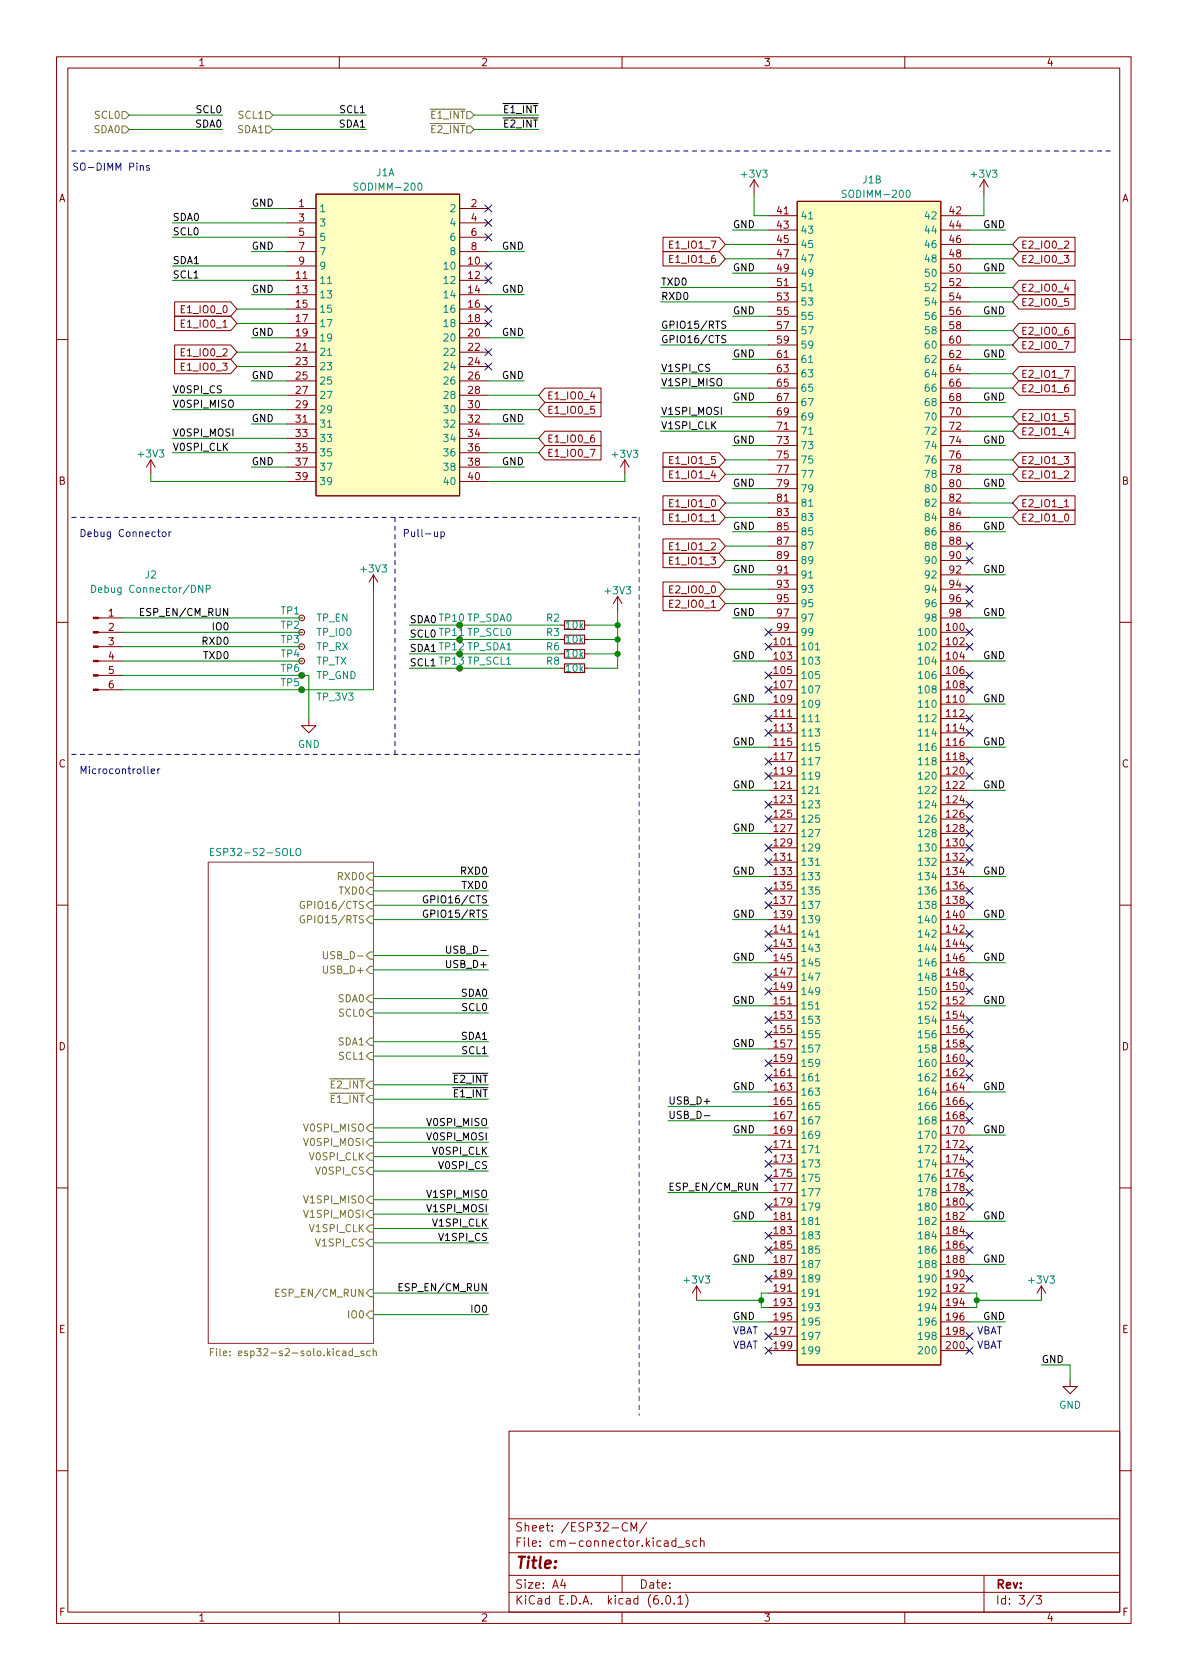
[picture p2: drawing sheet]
<svg xmlns="http://www.w3.org/2000/svg" width="210mm" height="297mm" viewBox="0 0 210 297" stroke-linecap="round" stroke-linejoin="round" font-family="sans-serif">
<g fill="none" stroke="#840000" stroke-width=".18">
<path d="M10 10h190v277h-190zM12 12h186v273h-186zM60 10v2M110 10v2M160 10v2M50.8 36.9h5.1M50.8 39.4h5.1M55.9 34.3h25.4v53.4h-25.4zM81.3 36.9h5.1M81.3 39.4h5.1M133.3 31.8l-.7 1.3M133.3 31.8v2.5"/>
<path d="M133.3 31.8l.8 1.3M135.9 38.1h5.1M141 35.6h25.4v205.7h-25.4zM166.4 38.1h5M174 31.8v2.5M174 31.8l-.8 1.3M174 31.8l.8 1.3M30.9 53.4h9.9l1.1 1.2-1.1 1.3h-9.9zM30.9 55.9h9.9l1.1 1.3-1.1 1.3h-9.9zM50.8 47h5.1M50.8 49.6h5.1M50.8 52.1h5.1"/>
<path d="M50.8 54.6h5.1M50.8 57.2h5.1M50.8 59.7h5.1M50.8 41.9h5.1M50.8 44.5h5.1M81.3 47h5.1M81.3 49.6h5.1M81.3 52.1h5.1M81.3 54.6h5.1M81.3 57.2h5.1M81.3 59.7h5.1M81.3 41.9h5.1"/>
<path d="M81.3 44.5h5.1M117.2 41.9h10l1.1 1.3-1.1 1.3h-10zM117.2 44.5h10l1.1 1.3-1.1 1.2h-10zM135.9 40.7h5.1M135.9 43.2h5.1M135.9 45.8h5.1M135.9 48.3h5.1M135.9 50.8h5.1M135.9 53.4h5.1M135.9 55.9h5.1M135.9 58.5h5.1M166.4 40.7h5"/>
<path d="M166.4 43.2h5M166.4 45.8h5M166.4 48.3h5M166.4 50.8h5M166.4 53.4h5M166.4 55.9h5M166.4 58.5h5M180.2 44.5h9.9v2.5h-9.9l-1.1-1.2zM180.2 57.2h9.9v2.5h-9.9l-1.1-1.2zM180.2 59.7h9.9v2.6h-9.9l-1.1-1.3zM180.2 49.6h9.9v2.5h-9.9l-1.1-1.3zM180.2 41.9h9.9v2.6h-9.9l-1.1-1.3z"/>
<path d="M180.2 52.1h9.9v2.5h-9.9l-1.1-1.2zM188.6 50.2l-.3 .9h.7M10 60h2M30.9 63.5h9.9l1.1 1.3-1.1 1.3h-9.9zM30.9 61h9.9l1.1 1.3-1.1 1.2h-9.9zM50.8 62.3h5.1M50.8 64.8h5.1M50.8 67.3h5.1M50.8 69.9h5.1M50.8 72.4h5.1M50.8 75h5.1M50.8 77.5h5.1"/>
<path d="M81.3 62.3h5.1M81.3 64.8h5.1M81.3 67.3h5.1M81.3 69.9h5.1M81.3 72.4h5.1M81.3 75h5.1M81.3 77.5h5.1M96.4 76.2h9.9v2.6h-9.9l-1.2-1.3zM96.4 68.6h9.9v2.6h-9.9l-1.2-1.3zM96.4 78.8h9.9v2.5h-9.9l-1.2-1.3zM96.4 71.2h9.9v2.5h-9.9l-1.2-1.3zM104.4 79.4h.8l-.5 1.3"/>
<path d="M104.7 69.2l-.3 .9h.8M135.9 61h5.1M135.9 63.5h5.1M135.9 66.1h5.1M135.9 68.6h5.1M135.9 71.2h5.1M135.9 73.7h5.1M135.9 76.2h5.1M135.9 78.8h5.1M166.4 61h5M166.4 63.5h5M166.4 66.1h5"/>
<path d="M166.4 68.6h5M166.4 71.2h5M166.4 73.7h5M166.4 76.2h5M166.4 78.8h5M180.2 64.8h9.9v2.5h-9.9l-1.1-1.2zM180.2 75h9.9v2.5h-9.9l-1.1-1.3zM180.2 72.4h9.9v2.6h-9.9l-1.1-1.3zM180.2 67.3h9.9v2.6h-9.9l-1.1-1.3zM188.2 65.5h.8l-.5 1.2M188.2 60.4h.8l-.5 1.3M188.6 75.6l-.3 .9h.7"/>
<path d="M198 60h2M26.7 81.3l-.8 1.3M26.7 81.3v2.6M26.7 81.3l.7 1.3M50.8 80h5.1M50.8 82.6h5.1M50.8 85.1h5.1M81.3 80h5.1M81.3 82.6h5.1M81.3 85.1h5.1M110.5 81.3l-.8 1.3M110.5 81.3v2.6"/>
<path d="M110.5 81.3l.8 1.3M117.2 90.2h10l1.1 1.3-1.1 1.2h-10zM117.2 82.6h10l1.1 1.3-1.1 1.2h-10zM117.2 87.7h10l1.1 1.2-1.1 1.3h-10zM117.2 97.8h10l1.1 1.3-1.1 1.3h-10zM117.2 95.3h10l1.1 1.3-1.1 1.2h-10zM117.2 80h10l1.1 1.3-1.1 1.3h-10zM135.9 81.3h5.1M135.9 83.9h5.1M135.9 86.4h5.1M135.9 88.9h5.1M135.9 91.5h5.1"/>
<path d="M135.9 94h5.1M135.9 96.6h5.1M135.9 99.1h5.1M166.4 81.3h5M166.4 83.9h5M166.4 86.4h5M166.4 88.9h5M166.4 91.5h5M166.4 94h5M166.4 96.6h5M166.4 99.1h5M180.2 90.2h9.9v2.5h-9.9l-1.1-1.2z"/>
<path d="M180.2 82.6h9.9v2.5h-9.9l-1.1-1.2zM180.2 80h9.9v2.6h-9.9l-1.1-1.3zM180.2 87.7h9.9v2.5h-9.9l-1.1-1.3zM188.3 89.6h.7M10 110h2M17.4 111.8h4.2M17.4 114.3h4.2M17.4 116.9h4.2M17.4 119.4h4.2M17.4 109.3h4.2M53.3 116.9h.1M53.3 109.3h.1"/>
<path d="M53.3 111.8h.1M66 101.6l-.7 1.3M66 101.6v2.6M66 101.6l.8 1.3M99.1 113.1h.7M99.1 115.6h.7M99.1 118.1h.7M99.1 110.5h.7M103.4 113.1h.7M103.4 115.6h.7M103.4 118.1h.7M103.4 110.5h.7"/>
<path d="M109.2 105.4l-.7 1.3M109.2 105.4v2.6M109.2 105.4l.8 1.3M117.2 105.4h10l1.1 1.3-1.1 1.3h-10zM117.2 102.9h10l1.1 1.3-1.1 1.2h-10zM135.9 111.8h5.1M135.9 114.3h5.1M135.9 116.9h5.1M135.9 119.4h5.1M135.9 101.6h5.1M135.9 104.2h5.1M135.9 106.7h5.1"/>
<path d="M135.9 109.3h5.1M166.4 111.8h5M166.4 114.3h5M166.4 116.9h5M166.4 119.4h5M166.4 101.6h5M166.4 104.2h5M166.4 106.7h5M166.4 109.3h5M198 110h2M17.4 122h4.2M54.6 127v1.3h1.3l-1.3 1.3-1.3-1.3h1.3"/>
<path d="M135.9 122h5.1M135.9 124.5h5.1M135.9 127h5.1M135.9 129.6h5.1M135.9 132.1h5.1M135.9 134.7h5.1M135.9 137.2h5.1M135.9 139.7h5.1M166.4 122h5M166.4 124.5h5M166.4 127h5M166.4 129.6h5"/>
<path d="M166.4 132.1h5M166.4 134.7h5M166.4 137.2h5M166.4 139.7h5M135.9 142.3h5.1M135.9 144.8h5.1M135.9 147.4h5.1M135.9 149.9h5.1M135.9 152.4h5.1M135.9 155h5.1M135.9 157.5h5.1M166.4 142.3h5"/>
<path d="M166.4 144.8h5M166.4 147.4h5M166.4 149.9h5M166.4 152.4h5M166.4 155h5M166.4 157.5h5M10 160h2M135.9 160.1h5.1M135.9 162.6h5.1M135.9 165.1h5.1M135.9 167.7h5.1M135.9 170.2h5.1"/>
<path d="M135.9 172.8h5.1M135.9 175.3h5.1M135.9 177.8h5.1M166.4 160.1h5M166.4 162.6h5M166.4 165.1h5M166.4 167.7h5M166.4 170.2h5M166.4 172.8h5M166.4 175.3h5M166.4 177.8h5M198 160h2"/>
<path d="M135.9 180.4h5.1M135.9 182.9h5.1M135.9 185.5h5.1M135.9 188h5.1M135.9 190.5h5.1M135.9 193.1h5.1M135.9 195.6h5.1M135.9 198.2h5.1M166.4 180.4h5M166.4 182.9h5M166.4 185.5h5M166.4 188h5"/>
<path d="M166.4 190.5h5M166.4 193.1h5M166.4 195.6h5M166.4 198.2h5M10 210h2M135.9 200.7h5.1M135.9 203.2h5.1M135.9 205.8h5.1M135.9 208.3h5.1M135.9 210.9h5.1M135.9 213.4h5.1M135.9 215.9h5.1"/>
<path d="M135.9 218.5h5.1M166.4 200.7h5M166.4 203.2h5M166.4 205.8h5M166.4 208.3h5M166.4 210.9h5M166.4 213.4h5M166.4 215.9h5M166.4 218.5h5M198 210h2M123.2 227.4l-.8 1.2M123.2 227.4v2.5"/>
<path d="M123.2 227.4l.8 1.2M135.9 221h5.1M135.9 223.6h5.1M135.9 226.1h5.1M135.9 228.6h5.1M135.9 231.2h5.1M135.9 233.7h5.1M135.9 236.3h5.1M135.9 238.8h5.1M166.4 221h5M166.4 223.6h5M166.4 226.1h5"/>
<path d="M166.4 228.6h5M166.4 231.2h5M166.4 233.7h5M166.4 236.3h5M166.4 238.8h5M184.1 227.4l-.7 1.2M184.1 227.4v2.5M184.1 227.4l.8 1.2M90 253h108v32h-108zM189.2 243.9v1.2h1.3l-1.3 1.3-1.2-1.3h1.2M10 260h2M90 278.5h108"/>
<path d="M90 274.5h108M90 268.5h108M99.5 279.2l-.3 1.1h.9M99.9 279.8v1M110 278.5v3M110.9 269.4a.6 .6 0 0 0-.7 0 .6 .6 0 0 0-.2 .7 .56 .56 0 0 0 .3 .5 .56 .56 0 0 0 .6 0M111.6 270.7v-1.5l.5 1.1 .5-1.1v1.5M114.4 269.1l-1.3 2M119.5 272.5l-.4-.1-.3 .3v.4l.1 .2h.6M119.5 271.9v1.5M119.9 273.6h1.1M121.9 272.5l-.4-.1-.2 .2 .1 .2 .5 .2v.3h-.6"/>
<path d="M123.2 272.5l-.4-.1-.3 .3v.4l.2 .2h.5M123.9 272.6l.2-.2 .3 .1 .1 .9M123.9 271.9v1.5M174 278.5v6.5M198 260h2M60 285v2M90 281.5h108M110 285v2M117.1 283.5v.1M117.9 282.2l.2-.1a.81 .81 0 0 1 .6 .6 .81 .81 0 0 1-.3 .8l-.2 .1a.81 .81 0 0 1-.6-.6 .81 .81 0 0 1 .3-.8zM119.2 283.5v.1M119.9 282.5l.4-.4v1.5"/>
<path d="M119.9 283.6h.8M121.2 281.9a1.72 1.72 0 0 1 0 2.3M160 285v2M182.9 282l-1.3 2M183.2 282.1h1l-.5 .6 .4 .1v.7l-.2 .1h-.5l-.2-.1"/>
<circle cx="53.3" cy="114.3" r=".51"/>
<circle cx="53.3" cy="111.8" r=".51"/>
<circle cx="53.3" cy="116.9" r=".51"/>
<circle cx="53.3" cy="109.3" r=".51"/>
<circle cx="53.3" cy="119.4" r=".51"/>
<circle cx="81.3" cy="110.5" r=".51"/>
<circle cx="81.3" cy="118.1" r=".51"/>
<circle cx="81.3" cy="115.6" r=".51"/>
<circle cx="81.3" cy="113.1" r=".51"/>
<circle cx="53.3" cy="122" r=".51"/>
</g>
<path d="M36.8 152.4h29.2v85.1h-29.2z" fill="#fff" stroke="#fff" stroke-width=".18"/>
<path d="M36.8 152.4h29.2v85.1h-29.2z" fill="none" stroke="#840084" stroke-width=".18"/>
<g fill="none" stroke="#848400" stroke-width=".18">
<path d="M21.6 19.7h.6l.7 .7-.7 .6h-.6zM47 19.7h.6l.7 .7-.7 .6h-.6zM82.5 19.7h.7l.6 .7-.6 .6h-.7zM21.6 22.3h.6l.7 .6-.7 .6h-.6zM47 22.3h.6l.7 .6-.7 .6h-.6zM82.5 22.3h.7l.6 .6-.6 .6h-.7zM53.8 159.4a.59 .59 0 0 0-.7 .6 .59 .59 0 0 0 .7 .6l.1-.5h-.3M65.4 154.3h.6v1.3h-.6l-.6-.6zM65.4 156.9h.6v1.3h-.6l-.6-.7zM65.4 159.4h.6v1.3h-.6l-.6-.6zM53.8 162a.59 .59 0 0 0-.7 .5 .59 .59 0 0 0 .7 .6l.1-.5h-.3M57.2 168.3v1l.2 .2h.4l.1-.2v-1"/>
<path d="M65.4 175.9h.6v1.3h-.6l-.6-.6zM65.4 178.5h.6v1.2h-.6l-.6-.6zM65.4 170.9h.6v1.2h-.6l-.6-.6zM65.4 168.3h.6v1.3h-.6l-.6-.7zM65.4 162h.6v1.2h-.6l-.6-.6zM65.4 198.8h.6v1.3h-.6l-.6-.7zM65.4 191.2h.6v1.2h-.6l-.6-.6zM65.4 193.7h.6v1.3h-.6l-.6-.7zM65.4 186.1h.6v1.3h-.6l-.6-.7zM65.4 183.6h.6v1.2h-.6l-.6-.6zM65.4 219.1h.6v1.3h-.6l-.6-.7zM65.4 214h.6v1.3h-.6l-.6-.6z"/>
<path d="M65.4 216.6h.6v1.2h-.6l-.6-.6zM65.4 211.5h.6v1.3h-.6l-.6-.7zM65.4 206.4h.6v1.3h-.6l-.6-.7zM65.4 201.3h.6v1.3h-.6l-.6-.6zM65.4 203.9h.6v1.2h-.6l-.6-.6zM37.2 239h.4M37.8 238.4h-.6v1.3M38.3 238.4v.2M38.3 238.9v.8M38.9 238.4v1.1l.2 .2M48.8 228.5h.4M49.4 227.9h-.6v1.3h.6"/>
<path d="M62.6 239.8h1M64.3 238.9h-.3l-.2 .1 .1 .2 .4 .1v.3h-.5M65.4 228h.6v1.3h-.6l-.6-.7zM65.4 231.8h.6v1.3h-.6l-.6-.7zM65.5 238.9h-.4l-.3 .2 .2 .5h.5M66 239l.2-.1h.3v.8M66 238.4v1.3"/>
</g>
<g fill="none" stroke="#008484" stroke-width=".18">
<path d="M63.3 32.4h-.5l-.2 .2 .1 .3 .5 .2v.4l-.1 .1h-.5M74.1 32.4h.1a.68 .68 0 0 1 .4 .6 .68 .68 0 0 1-.4 .6 .84 .84 0 0 1-.1-1.2zM143 38.7h.7M149.6 33.7l-.4-.1-.3 .3 .1 .3 .6 .2v.4l-.2 .1-.5-.1M160.4 33.7l.1-.1a.68 .68 0 0 1 .5 .7 .68 .68 0 0 1-.5 .6 .84 .84 0 0 1-.1-1.2zM57.9 50.1h.7M143 51.4h.7M57.9 62.8h.7M57.9 75.5h.7M143 64.1h.7M143 76.8h.7M143 89.5h.7"/>
<path d="M16.2 103.5a.64 .64 0 0 1 .7 .6 .64 .64 0 0 1-.7 .7zM35.9 103.5v1.3l-.8-1.3v1.3M36.5 104.1h.6l.1-.2-.1-.3-.6-.1v1.3M143 102.2h.7M144.2 114.9h.7M162.4 111.5l.4-.4v1.3M162.4 114l.4-.4v1.3M162.4 116.5l.4-.3v1.3M162.4 119.1l.4-.4v1.3M162.4 112.4h.7M162.4 114.9h.7M162.4 117.5h.7"/>
<path d="M162.4 120h.7M144.2 121.3h.8l-.5 1.2M144.2 134h.8l-.5 1.2M144.2 127.6h.7M162.4 121.6l.4-.3v1.2M162.4 124.2l.4-.4v1.3M162.4 126.7l.4-.4v1.3M162.4 129.2l.4-.3v1.3M162.4 131.8l.4-.4v1.3M162.4 134.3l.4-.3v1.2M162.4 136.9l.4-.4v1.3M162.4 139.4l.4-.4v1.3"/>
<path d="M162.4 122.5h.7M162.4 125.1h.7M162.4 127.6h.7M162.4 130.2h.7M162.4 132.7h.7M162.4 135.2h.7M162.4 137.8h.7M37.2 150.6h.4M37.8 150h-.6v1.3h.6M52.4 150.2l.2-.2a.43 .43 0 0 1 .6 .4v.5a.42 .42 0 0 1-.4 .4 .42 .42 0 0 1-.5-.4zM144.2 146.7h.8l-.5 1.2M144.2 159.4h.8l-.5 1.2"/>
<path d="M144.2 140.3h.7M144.2 153h.7M162.4 141.9l.4-.3v1.3M162.4 144.5l.4-.4v1.3M162.4 147l.4-.3v1.2M162.4 149.6l.4-.4v1.3M162.4 152.1l.4-.4v1.3M162.4 154.6l.4-.3v1.3M162.4 157.2l.4-.4v1.3M162.4 159.7l.4-.3v1.2M162.4 140.3h.7M162.4 142.9h.7"/>
<path d="M162.4 145.4h.7M162.4 147.9h.7M162.4 150.5h.7M162.4 153h.7M162.4 155.6h.7M162.4 158.1h.7M144.2 172.1h.8l-.5 1.2M144.2 165.7h.7M144.2 178.4h.7M162.4 162.3l.4-.4v1.3M162.4 164.8l.4-.4v1.3M162.4 167.3l.4-.3v1.3"/>
<path d="M162.4 169.9l.4-.4v1.3M162.4 172.4l.4-.3v1.2M162.4 175l.4-.4v1.3M162.4 177.5l.4-.4v1.3M162.4 160.6h.7M162.4 163.2h.7M162.4 165.7h.7M162.4 168.3h.7M162.4 170.8h.7M162.4 173.3h.7M162.4 175.9h.7M162.4 178.4h.7"/>
<path d="M144.2 184.8h.8l-.5 1.2M144.2 197.5h.8l-.5 1.2M144.2 191.1h.7M162.4 180l.4-.3v1.3M162.4 182.6l.4-.4v1.3M162.4 185.1l.4-.3v1.2M162.4 187.7l.4-.4v1.3M162.4 190.2l.4-.4v1.3M162.4 192.7l.4-.3v1.3M162.4 195.3l.4-.4v1.3M162.4 197.8l.4-.3v1.2M162.4 181h.7"/>
<path d="M162.4 183.5h.7M162.4 186h.7M162.4 188.6h.7M162.4 191.1h.7M162.4 193.7h.7M162.4 196.2h.7M162.4 198.7h.7M144.2 210.2h.8l-.5 1.2M144.2 203.8h.7M144.2 216.5h.7M162.4 200.4l.4-.4v1.3M162.4 202.9l.4-.4v1.3"/>
<path d="M162.4 205.4l.4-.3v1.3M162.4 208l.4-.4v1.3M162.4 210.5l.4-.3v1.2M162.4 213.1l.4-.4v1.3M162.4 215.6l.4-.4v1.3M162.4 218.1l.4-.3v1.3M162.4 201.3h.7M162.4 203.8h.7M162.4 206.4h.7M162.4 208.9h.7M162.4 211.4h.7M162.4 214h.7"/>
<path d="M162.4 216.5h.7M162.4 219.1h.7M144.2 222.9h.8l-.5 1.2M144.2 235.6h.8l-.5 1.2M144.2 229.2h.7M162.4 220.7l.4-.4v1.3M162.4 223.2l.4-.3v1.2M162.4 225.8l.4-.4v1.3M162.4 228.3l.4-.4v1.3M162.4 230.8l.4-.3v1.3M162.4 233.4l.4-.4v1.3M162.4 235.9l.4-.3v1.2"/>
<path d="M162.4 221.6h.7M162.4 224.1h.7M162.4 226.7h.7M162.4 229.2h.7M162.4 231.8h.7M162.4 234.3h.7M162.4 236.8h.7"/>
</g>
<path d="M99.8 112.3h3.6v1.5h-3.6zM99.8 114.8h3.6v1.6h-3.6zM99.8 117.4h3.6v1.5h-3.6zM99.8 109.8h3.6v1.5h-3.6z" fill="none" stroke="#840000" stroke-width=".2"/>
<g fill="#ffffc2" stroke="#ffffc2" stroke-width=".18">
<path d="M141 35.6h25.4v205.7h-25.4z"/>
<path d="M55.9 34.3h25.4v53.4h-25.4z"/>
</g>
<g fill="#840000" stroke="#840000" stroke-width=".18">
<path d="M16.5 121.8h.9v.3h-.9z"/>
<path d="M16.5 119.3h.9v.2h-.9z"/>
<path d="M16.5 116.7h.9v.3h-.9z"/>
<path d="M16.5 114.2h.9v.3h-.9z"/>
<path d="M16.5 111.7h.9v.2h-.9z"/>
<path d="M16.5 109.1h.9v.3h-.9z"/>
</g>
<path d="M128.3 59.4l-.4-.1-.2 .1v.4l.5 .2 .1 .3-.2 .3-.5-.1M128.3 56.8h-.4l-.2 .1v.4l.5 .2 .1 .3-.2 .2h-.5M24.8 108.2h.5M25.4 107.6h-.6v1.2h.6M75.6 158.4a.59 .59 0 0 0-.8 .6 .59 .59 0 0 0 .8 .6v-.5h-.2M75.6 161a.59 .59 0 0 0-.8 .6 .59 .59 0 0 0 .8 .5v-.5h-.2M79 167.3v1l.2 .2h.2l.3-.2v-1M124.5 197.3h1M133.9 209.2v1.2l-.7-1.2v1.2M70.6 227.6h.4M71.2 227h-.6v1.2h.6" fill="none" stroke="#000" stroke-width=".18"/>
<g fill="none" stroke="#0000c2" stroke-width=".18">
<path d="M24.8 29.4l.2-.1h.3l.1 .8M26.4 29.3h-.3l-.2 .1 .1 .2 .4 .1v.3h-.5M28.8 94.1l.3-.1 .2 .3v.3l-.2 .3-.3-.1-.1-.2zM29.9 94v.9M30.3 94l-.4 .3M76.8 94l.1 .8 .3 .1 .2-.1M77.4 94v.9M78 94.1l.3-.1 .3 .3-.1 .5h-.5M78 94v1.3M26.1 135.5v1.1l.2 .2M26.7 136.4l.7-.2-.1-.2-.4-.1-.2 .2 .1 .6h.5M27.9 135.9v.9"/>
<path d="M28.3 135.9l-.4 .3"/>
</g>
<path d="M12.7 26.7h184.1M12.7 91.5h100.3M113 91.5v158.7M12.7 133.4h52.1M69.8 133.4v-41.9M113 133.4h-48.2" fill="none" stroke="#0000c2" stroke-width=".18" stroke-dasharray=".8 .8"/>
<g fill="none" stroke="#008400" stroke-width=".18">
<path d="M22.9 20.4h16.5M22.9 22.9h16.5M30.5 39.4h20.3M44.4 36.9h6.4M48.3 20.4h16.5M48.3 22.9h16.5M83.8 20.4h11.4M83.8 22.9h11.4M133.3 34.3v3.8h2.6M174 34.3v3.8h-2.6M30.5 41.9h20.3M30.5 49.6h20.3"/>
<path d="M30.5 47h20.3M41.9 57.2h8.9M41.9 54.6h8.9M44.4 59.7h6.4M44.4 52.1h6.4M44.4 44.5h6.4M86.4 59.7h6.3M86.4 52.1h6.3M86.4 44.5h6.3M116.8 58.5h19.1M116.8 53.4h19.1M116.8 50.8h19.1"/>
<path d="M128.3 43.2h7.6M128.3 45.8h7.6M129.5 55.9h6.4M129.5 48.3h6.4M129.5 40.7h6.4M171.4 58.5h7.7M171.4 53.4h7.7M171.4 50.8h7.7M171.4 43.2h7.7M171.4 45.8h7.7M171.4 55.9h6.4M171.4 48.3h6.4"/>
<path d="M171.4 40.7h6.4M30.5 77.5h20.3M30.5 69.9h20.3M30.5 72.4h20.3M41.9 62.3h8.9M41.9 64.8h8.9M44.4 75h6.4M44.4 67.3h6.4M86.4 77.5h8.8M86.4 75h6.3M86.4 67.3h6.3M86.4 69.9h8.8"/>
<path d="M86.4 72.4h8.8M116.8 61h19.1M116.8 68.6h19.1M116.8 66.1h19.1M116.8 76.2h19.1M116.8 73.7h19.1M129.5 63.5h6.4M129.5 78.8h6.4M129.5 71.2h6.4M171.4 61h7.7M171.4 68.6h7.7M171.4 66.1h7.7"/>
<path d="M171.4 76.2h7.7M171.4 73.7h7.7M171.4 63.5h6.4M171.4 78.8h6.4M171.4 71.2h6.4M26.7 83.9v1.2h24.1M30.5 80h20.3M44.4 82.6h6.4M86.4 80h8.8M86.4 82.6h6.3M110.5 83.9v1.2h-24.1M128.3 88.9h7.6"/>
<path d="M128.3 91.5h7.6M128.3 99.1h7.6M128.3 96.6h7.6M128.3 83.9h7.6M128.3 81.3h7.6M129.5 94h6.4M129.5 86.4h6.4M171.4 88.9h7.7M171.4 91.5h7.7M171.4 94h6.4M171.4 83.9h7.7M171.4 81.3h7.7"/>
<path d="M171.4 86.4h6.4M21.6 116.9h31.7M21.6 109.3h31.7M21.6 114.3h31.7M21.6 111.8h31.7M21.6 119.4h33v7.6M66 104.2v17.8h-44.4M72.4 110.5h26.7M72.4 118.1h26.7M72.4 115.6h26.7M72.4 113.1h26.7M104.1 110.5h5.1"/>
<path d="M104.1 115.6h5.1M104.1 113.1h5.1M109.2 108v10.1h-5.1M128.3 106.7h7.6M128.3 104.2h7.6M129.5 116.9h6.4M129.5 109.3h6.4M129.5 101.6h6.4M171.4 116.9h6.4M171.4 109.3h6.4M171.4 101.6h6.4M129.5 139.7h6.4"/>
<path d="M129.5 132.1h6.4M129.5 124.5h6.4M171.4 139.7h6.4M171.4 132.1h6.4M171.4 124.5h6.4M66 155h20.4M66 157.5h20.4M129.5 155h6.4M129.5 147.4h6.4M171.4 155h6.4M66 162.6h20.4M66 160.1h20.4"/>
<path d="M66 171.5h20.4M66 176.6h20.4M66 179.1h20.4M66 168.9h20.4M129.5 177.8h6.4M129.5 162.6h6.4M129.5 170.2h6.4M171.4 177.8h6.4M171.4 162.6h6.4M171.4 170.2h6.4M66 199.4h20.4M66 194.3h20.4"/>
<path d="M66 191.8h20.4M66 184.2h20.4M66 186.7h20.4M118.1 195.6h17.8M118.1 198.2h17.8M129.5 193.1h6.4M129.5 185.5h6.4M171.4 193.1h6.4M66 214.7h20.4M66 217.2h20.4M66 219.7h20.4M66 212.1h20.4"/>
<path d="M66 202h20.4M66 207h20.4M66 204.5h20.4M118.1 210.9h17.8M129.5 200.7h6.4M129.5 215.9h6.4M171.4 200.7h6.4M171.4 215.9h6.4M66 228.6h20.4M66 232.4h20.4M123.2 229.9h11.4M129.5 223.6h6.4"/>
<path d="M129.5 233.7h6.4M135.9 228.6h-1.3v2.6h1.3M171.4 223.6h6.4M171.4 228.6h1.3v2.6h-1.3M171.4 233.7h6.4M172.7 229.9h11.4M184.1 241.3h5.1v2.6"/>
</g>
<g fill="none" stroke="#000084" stroke-width=".18">
<path d="M85.8 38.8l1.2 1.2M85.8 36.3l1.2 1.2M87 38.8l-1.2 1.2M87 36.3l-1.2 1.2M85.8 41.3l1.2 1.3M85.8 46.4l1.2 1.2M85.8 54l1.2 1.3M85.8 56.6l1.2 1.2M85.8 49l1.2 1.2M87 41.3l-1.2 1.3M87 46.4l-1.2 1.2M87 54l-1.2 1.3"/>
<path d="M87 56.6l-1.2 1.2M87 49l-1.2 1.2M85.8 64.2l1.2 1.2M85.8 61.7l1.2 1.2M87 64.2l-1.2 1.2M87 61.7l-1.2 1.2M170.8 95.9l1.3 1.3M170.8 98.5l1.3 1.2M172.1 95.9l-1.3 1.3M172.1 98.5l-1.3 1.2M135.3 113.7l1.2 1.2M135.3 118.8l1.2 1.2"/>
<path d="M135.3 111.2l1.2 1.2M136.5 113.7l-1.2 1.2M136.5 118.8l-1.2 1.2M136.5 111.2l-1.2 1.2M170.8 111.2l1.3 1.2M170.8 118.8l1.3 1.2M170.8 113.7l1.3 1.2M170.8 106.1l1.3 1.2M170.8 103.6l1.3 1.2M172.1 106.1l-1.3 1.2M172.1 111.2l-1.3 1.2M172.1 118.8l-1.3 1.2"/>
<path d="M172.1 113.7l-1.3 1.2M172.1 103.6l-1.3 1.2M135.3 129l1.2 1.2M135.3 121.3l1.2 1.3M135.3 134l1.2 1.3M135.3 136.6l1.2 1.2M135.3 126.4l1.2 1.2M136.5 129l-1.2 1.2M136.5 121.3l-1.2 1.3M136.5 134l-1.2 1.3M136.5 136.6l-1.2 1.2M136.5 126.4l-1.2 1.2"/>
<path d="M170.8 129l1.3 1.2M170.8 121.3l1.3 1.3M170.8 126.4l1.3 1.2M170.8 136.6l1.3 1.2M170.8 134l1.3 1.3M172.1 129l-1.3 1.2M172.1 121.3l-1.3 1.3M172.1 136.6l-1.3 1.2M172.1 126.4l-1.3 1.2M172.1 134l-1.3 1.3M135.3 144.2l1.2 1.2M135.3 141.7l1.2 1.2"/>
<path d="M135.3 149.3l1.2 1.2M135.3 159.4l1.2 1.3M135.3 156.9l1.2 1.2M135.3 151.8l1.2 1.2M136.5 144.2l-1.2 1.2M136.5 141.7l-1.2 1.2M136.5 156.9l-1.2 1.2M136.5 149.3l-1.2 1.2M136.5 159.4l-1.2 1.3M136.5 151.8l-1.2 1.2M170.8 144.2l1.3 1.2M170.8 146.7l1.3 1.3"/>
<path d="M170.8 156.9l1.3 1.2M170.8 149.3l1.3 1.2M170.8 151.8l1.3 1.2M170.8 159.4l1.3 1.3M170.8 141.7l1.3 1.2M172.1 144.2l-1.3 1.2M172.1 146.7l-1.3 1.3M172.1 156.9l-1.3 1.2M172.1 149.3l-1.3 1.2M172.1 151.8l-1.3 1.2M172.1 159.4l-1.3 1.3M172.1 141.7l-1.3 1.2"/>
<path d="M135.3 164.5l1.2 1.2M135.3 172.1l1.2 1.3M135.3 179.8l1.2 1.2M135.3 174.7l1.2 1.2M135.3 167.1l1.2 1.2M136.5 164.5l-1.2 1.2M136.5 172.1l-1.2 1.3M136.5 179.8l-1.2 1.2M136.5 174.7l-1.2 1.2M136.5 167.1l-1.2 1.2M170.8 164.5l1.3 1.2M170.8 167.1l1.3 1.2"/>
<path d="M170.8 172.1l1.3 1.3M170.8 174.7l1.3 1.2M170.8 179.8l1.3 1.2M172.1 164.5l-1.3 1.2M172.1 167.1l-1.3 1.2M172.1 172.1l-1.3 1.3M172.1 174.7l-1.3 1.2M172.1 179.8l-1.3 1.2M135.3 182.3l1.2 1.2M135.3 187.4l1.2 1.2M135.3 189.9l1.2 1.2M136.5 182.3l-1.2 1.2"/>
<path d="M136.5 187.4l-1.2 1.2M136.5 189.9l-1.2 1.2M170.8 195l1.3 1.2M170.8 189.9l1.3 1.2M170.8 187.4l1.3 1.2M170.8 197.5l1.3 1.3M170.8 184.8l1.3 1.3M170.8 182.3l1.3 1.2M172.1 182.3l-1.3 1.2M172.1 189.9l-1.3 1.2M172.1 195l-1.3 1.2M172.1 187.4l-1.3 1.2"/>
<path d="M172.1 197.5l-1.3 1.3M172.1 184.8l-1.3 1.3M135.3 205.2l1.2 1.2M135.3 217.9l1.2 1.2M135.3 212.8l1.2 1.2M135.3 207.7l1.2 1.2M135.3 202.6l1.2 1.2M136.5 202.6l-1.2 1.2M136.5 205.2l-1.2 1.2M136.5 217.9l-1.2 1.2M136.5 212.8l-1.2 1.2M136.5 207.7l-1.2 1.2"/>
<path d="M170.8 217.9l1.3 1.2M170.8 205.2l1.3 1.2M170.8 210.2l1.3 1.3M170.8 212.8l1.3 1.2M170.8 202.6l1.3 1.2M170.8 207.7l1.3 1.2M172.1 202.6l-1.3 1.2M172.1 217.9l-1.3 1.2M172.1 205.2l-1.3 1.2M172.1 210.2l-1.3 1.3M172.1 212.8l-1.3 1.2M172.1 207.7l-1.3 1.2"/>
<path d="M135.3 238.2l1.2 1.2M135.3 235.6l1.2 1.3M135.3 225.5l1.2 1.2M135.3 220.4l1.2 1.2M136.5 238.2l-1.2 1.2M136.5 235.6l-1.2 1.3M136.5 225.5l-1.2 1.2M136.5 220.4l-1.2 1.2M170.8 238.2l1.3 1.2M170.8 235.6l1.3 1.3M170.8 225.5l1.3 1.2M170.8 220.4l1.3 1.2"/>
<path d="M172.1 238.2l-1.3 1.2M172.1 235.6l-1.3 1.3M172.1 225.5l-1.3 1.2M172.1 220.4l-1.3 1.2"/>
</g>
<g fill="#008400" stroke="#008400" stroke-width=".18">
<circle cx="172.7" cy="229.9" r=".46"/>
<circle cx="134.6" cy="229.9" r=".46"/>
<circle cx="81.3" cy="115.6" r=".46"/>
<circle cx="81.3" cy="118.1" r=".46"/>
<circle cx="81.3" cy="110.5" r=".46"/>
<circle cx="109.2" cy="110.5" r=".46"/>
<circle cx="109.2" cy="115.6" r=".46"/>
<circle cx="109.2" cy="113.1" r=".46"/>
<circle cx="81.3" cy="113.1" r=".46"/>
<circle cx="53.3" cy="119.4" r=".46"/>
<circle cx="53.3" cy="122" r=".46"/>
</g>
<text font-size="2.8" fill="#840000" x="91" y="277.3">Title:</text>
<g font-size="2.1" fill="#840000">
<text x="91" y="273.5">File: cm-connector.kicad_sch</text>
<text x="91" y="270.8">Sheet: /ESP32-CM/</text>
<text x="91" y="280.9">Size: A4</text>
<text x="113" y="280.9">Date:</text>
<text x="176" y="280.9">Rev:</text>
<text x="91" y="283.7">KiCad E.D.A. kicad (6.0.1)</text>
<text x="176" y="283.7">Id: 3/3</text>
</g>
<g font-size="1.8" fill="#840000">
<text x="35" y="11.7">1</text>
<text x="85" y="11.7">2</text>
<text x="135" y="11.7">3</text>
<text x="185" y="11.7">4</text>
<text x="10.3" y="35.7">A</text>
<text x="198.4" y="35.7">A</text>
<text x="52.8" y="36.6">1</text>
<text x="52.8" y="39.2">3</text>
<text x="52.8" y="41.7">5</text>
<text x="83.3" y="36.6">2</text>
<text x="83.3" y="39.2">4</text>
<text x="83.3" y="41.7">6</text>
<text x="137.4" y="37.9">41</text>
<text x="137.4" y="40.4">43</text>
<text x="167.9" y="37.9">42</text>
<text x="167.9" y="40.4">44</text>
<text x="52.8" y="44.2">7</text>
<text x="52.8" y="46.8">9</text>
<text x="82.8" y="46.8">10</text>
<text x="83.3" y="44.2">8</text>
<text x="118.9" y="43.9">E1_IO1_7</text>
<text x="118.9" y="46.5">E1_IO1_6</text>
<text x="137.4" y="43">45</text>
<text x="137.4" y="45.5">47</text>
<text x="167.9" y="43">46</text>
<text x="167.9" y="45.5">48</text>
<text x="180.5" y="46.5">E2_IO0_3</text>
<text x="180.5" y="43.9">E2_IO0_2</text>
<text x="52.4" y="49.3">11</text>
<text x="52.4" y="51.9">13</text>
<text x="82.8" y="49.3">12</text>
<text x="82.8" y="51.9">14</text>
<text x="137.4" y="48">49</text>
<text x="137.4" y="50.6">51</text>
<text x="137.4" y="53.1">53</text>
<text x="167.9" y="48">50</text>
<text x="167.9" y="50.6">52</text>
<text x="167.9" y="53.1">54</text>
<text x="180.5" y="51.6">E2_IO0_4</text>
<text x="32.5" y="55.4">E1_IO0_0</text>
<text x="32.5" y="57.9">E1_IO0_1</text>
<text x="52.4" y="54.4">15</text>
<text x="52.4" y="56.9">17</text>
<text x="52.4" y="59.5">19</text>
<text x="82.8" y="54.4">16</text>
<text x="82.8" y="56.9">18</text>
<text x="82.8" y="59.5">20</text>
<text x="137.4" y="55.7">55</text>
<text x="137.4" y="58.2">57</text>
<text x="167.9" y="55.7">56</text>
<text x="167.9" y="58.2">58</text>
<text x="180.5" y="59.2">E2_IO0_6</text>
<text x="180.5" y="54.1">E2_IO0_5</text>
<text x="32.5" y="65.5">E1_IO0_3</text>
<text x="32.5" y="63">E1_IO0_2</text>
<text x="52.4" y="62">21</text>
<text x="52.4" y="64.6">23</text>
<text x="82.8" y="62">22</text>
<text x="82.8" y="64.6">24</text>
<text x="137.4" y="60.7">59</text>
<text x="137.4" y="63.3">61</text>
<text x="137.4" y="65.8">63</text>
<text x="167.9" y="60.7">60</text>
<text x="167.9" y="63.3">62</text>
<text x="167.9" y="65.8">64</text>
<text x="180.5" y="61.7">E2_IO0_7</text>
<text x="52.4" y="67.1">25</text>
<text x="52.4" y="69.6">27</text>
<text x="82.8" y="67.1">26</text>
<text x="82.8" y="69.6">28</text>
<text x="96.7" y="70.6">E1_IO0_4</text>
<text x="137.4" y="68.4">65</text>
<text x="137.4" y="70.9">67</text>
<text x="167.9" y="68.4">66</text>
<text x="167.9" y="70.9">68</text>
<text x="180.5" y="66.8">E2_IO1_7</text>
<text x="180.5" y="69.3">E2_IO1_6</text>
<text x="52.4" y="72.2">29</text>
<text x="52.4" y="74.7">31</text>
<text x="52.4" y="77.3">33</text>
<text x="82.8" y="72.2">30</text>
<text x="82.8" y="74.7">32</text>
<text x="82.8" y="77.3">34</text>
<text x="96.7" y="73.2">E1_IO0_5</text>
<text x="137.4" y="73.4">69</text>
<text x="137.4" y="76">71</text>
<text x="167.9" y="73.4">70</text>
<text x="167.9" y="76">72</text>
<text x="180.5" y="77">E2_IO1_4</text>
<text x="180.5" y="74.4">E2_IO1_5</text>
<text x="52.4" y="79.8">35</text>
<text x="52.4" y="82.3">37</text>
<text x="82.8" y="79.8">36</text>
<text x="82.8" y="82.3">38</text>
<text x="96.7" y="78.2">E1_IO0_6</text>
<text x="96.7" y="80.8">E1_IO0_7</text>
<text x="118.9" y="82">E1_IO1_5</text>
<text x="137.4" y="78.5">73</text>
<text x="137.4" y="81.1">75</text>
<text x="137.4" y="83.6">77</text>
<text x="167.9" y="78.5">74</text>
<text x="167.9" y="81.1">76</text>
<text x="167.9" y="83.6">78</text>
<text x="180.5" y="82">E2_IO1_3</text>
<text x="10.3" y="85.7">B</text>
<text x="52.4" y="84.9">39</text>
<text x="82.8" y="84.9">40</text>
<text x="118.9" y="84.6">E1_IO1_4</text>
<text x="118.9" y="89.7">E1_IO1_0</text>
<text x="137.4" y="86.1">79</text>
<text x="137.4" y="88.7">81</text>
<text x="167.9" y="86.1">80</text>
<text x="167.9" y="88.7">82</text>
<text x="180.5" y="84.6">E2_IO1_2</text>
<text x="180.5" y="89.7">E2_IO1_1</text>
<text x="198.4" y="85.7">B</text>
<text x="118.9" y="92.2">E1_IO1_1</text>
<text x="137.4" y="91.2">83</text>
<text x="137.4" y="93.8">85</text>
<text x="167.9" y="91.2">84</text>
<text x="167.9" y="93.8">86</text>
<text x="180.5" y="92.2">E2_IO1_0</text>
<text x="118.9" y="99.8">E1_IO1_3</text>
<text x="118.9" y="97.3">E1_IO1_2</text>
<text x="137.4" y="96.3">87</text>
<text x="137.4" y="98.8">89</text>
<text x="137.4" y="101.4">91</text>
<text x="167.9" y="96.3">88</text>
<text x="167.9" y="98.8">90</text>
<text x="167.9" y="101.4">92</text>
<text x="118.9" y="107.4">E2_IO0_1</text>
<text x="118.9" y="104.9">E2_IO0_0</text>
<text x="137.4" y="103.9">93</text>
<text x="137.4" y="106.5">95</text>
<text x="167.9" y="103.9">94</text>
<text x="167.9" y="106.5">96</text>
<text x="19.2" y="109">1</text>
<text x="19.2" y="111.5">2</text>
<text x="137.4" y="109">97</text>
<text x="137.4" y="111.5">99</text>
<text x="167.4" y="111.5">100</text>
<text x="167.9" y="109">98</text>
<text x="19.2" y="114.1">3</text>
<text x="19.2" y="116.6">4</text>
<text x="19.2" y="119.2">5</text>
<text x="137" y="114.1">101</text>
<text x="137" y="116.6">103</text>
<text x="137" y="119.2">105</text>
<text x="167.4" y="114.1">102</text>
<text x="167.4" y="116.6">104</text>
<text x="167.4" y="119.2">106</text>
<text x="19.2" y="121.7">6</text>
<text x="137" y="121.7">107</text>
<text x="137" y="124.2">109</text>
<text x="167.4" y="121.7">108</text>
<text x="167.4" y="124.2">110</text>
<text x="137" y="126.8">111</text>
<text x="137" y="129.3">113</text>
<text x="137" y="131.9">115</text>
<text x="167.4" y="126.8">112</text>
<text x="167.4" y="129.3">114</text>
<text x="167.4" y="131.9">116</text>
<text x="10.3" y="135.7">C</text>
<text x="137" y="134.4">117</text>
<text x="137" y="136.9">119</text>
<text x="167.4" y="134.4">118</text>
<text x="167.4" y="136.9">120</text>
<text x="198.4" y="135.7">C</text>
<text x="137" y="139.5">121</text>
<text x="137" y="142">123</text>
<text x="167.4" y="139.5">122</text>
<text x="167.4" y="142">124</text>
<text x="137" y="144.6">125</text>
<text x="137" y="147.1">127</text>
<text x="137" y="149.6">129</text>
<text x="167.4" y="144.6">126</text>
<text x="167.4" y="147.1">128</text>
<text x="167.4" y="149.6">130</text>
<text x="137" y="152.2">131</text>
<text x="137" y="154.7">133</text>
<text x="167.4" y="152.2">132</text>
<text x="167.4" y="154.7">134</text>
<text x="137" y="157.3">135</text>
<text x="137" y="159.8">137</text>
<text x="167.4" y="157.3">136</text>
<text x="167.4" y="159.8">138</text>
<text x="137" y="162.3">139</text>
<text x="137" y="164.9">141</text>
<text x="137" y="167.4">143</text>
<text x="167.4" y="162.3">140</text>
<text x="167.4" y="164.9">142</text>
<text x="167.4" y="167.4">144</text>
<text x="137" y="170">145</text>
<text x="137" y="172.5">147</text>
<text x="167.4" y="170">146</text>
<text x="167.4" y="172.5">148</text>
<text x="137" y="175">149</text>
<text x="137" y="177.6">151</text>
<text x="167.4" y="175">150</text>
<text x="167.4" y="177.6">152</text>
<text x="10.3" y="185.7">D</text>
<text x="137" y="180.1">153</text>
<text x="137" y="182.7">155</text>
<text x="137" y="185.2">157</text>
<text x="167.4" y="180.1">154</text>
<text x="167.4" y="182.7">156</text>
<text x="167.4" y="185.2">158</text>
<text x="198.4" y="185.7">D</text>
<text x="137" y="187.7">159</text>
<text x="137" y="190.3">161</text>
<text x="167.4" y="187.7">160</text>
<text x="167.4" y="190.3">162</text>
<text x="137" y="192.8">163</text>
<text x="137" y="195.4">165</text>
<text x="137" y="197.9">167</text>
<text x="167.4" y="192.8">164</text>
<text x="167.4" y="195.4">166</text>
<text x="167.4" y="197.9">168</text>
<text x="137" y="200.4">169</text>
<text x="137" y="203">171</text>
<text x="167.4" y="200.4">170</text>
<text x="167.4" y="203">172</text>
<text x="137" y="205.5">173</text>
<text x="137" y="208.1">175</text>
<text x="167.4" y="205.5">174</text>
<text x="167.4" y="208.1">176</text>
<text x="137" y="210.6">177</text>
<text x="137" y="213.1">179</text>
<text x="137" y="215.7">181</text>
<text x="167.4" y="210.6">178</text>
<text x="167.4" y="213.1">180</text>
<text x="167.4" y="215.7">182</text>
<text x="137" y="218.2">183</text>
<text x="137" y="220.8">185</text>
<text x="167.4" y="218.2">184</text>
<text x="167.4" y="220.8">186</text>
<text x="137" y="223.3">187</text>
<text x="137" y="225.8">189</text>
<text x="167.4" y="223.3">188</text>
<text x="167.4" y="225.8">190</text>
<text x="137" y="228.4">191</text>
<text x="137" y="230.9">193</text>
<text x="137" y="233.5">195</text>
<text x="167.4" y="228.4">192</text>
<text x="167.4" y="230.9">194</text>
<text x="167.4" y="233.5">196</text>
<text x="10.4" y="235.7">E</text>
<text x="137" y="236">197</text>
<text x="137" y="238.5">199</text>
<text x="167.4" y="236">198</text>
<text x="167.4" y="238.5">200</text>
<text x="198.4" y="235.7">E</text>
<text x="10.4" y="285.7">F</text>
<text x="35" y="286.7">1</text>
<text x="85" y="286.7">2</text>
<text x="135" y="286.7">3</text>
<text x="185" y="286.7">4</text>
<text x="198.5" y="285.7">F</text>
</g>
<g font-size="1.8" fill="#848400">
<text x="16.7" y="23.5">SDA0</text>
<text x="16.9" y="21">SCL0</text>
<text x="42.1" y="23.5">SDA1</text>
<text x="42.3" y="21">SCL1</text>
<text x="75" y="23.5">~{E2_INT}</text>
<text x="75" y="21">~{E1_INT}</text>
<text x="59.9" y="155.6">RXD0</text>
<text x="54.2" y="160.7">GPIO16/CTS</text>
<text x="60.1" y="158.2">TXD0</text>
<text x="54.2" y="163.2">GPIO15/RTS</text>
<text x="57.6" y="172.1">USB_D+</text>
<text x="58" y="169.6">USB_D-</text>
<text x="59.9" y="177.2">SDA0</text>
<text x="60.1" y="179.7">SCL0</text>
<text x="59.9" y="184.8">SDA1</text>
<text x="60.1" y="187.4">SCL1</text>
<text x="57.2" y="192.4">~{E2_INT}</text>
<text x="57.2" y="195">~{E1_INT}</text>
<text x="54.1" y="200.1">V0SPI_MISO</text>
<text x="54.1" y="202.6">V0SPI_MOSI</text>
<text x="54.9" y="205.1">V0SPI_CLK</text>
<text x="56.1" y="207.7">V0SPI_CS</text>
<text x="54.1" y="215.3">V1SPI_MOSI</text>
<text x="54.1" y="212.8">V1SPI_MISO</text>
<text x="54.9" y="217.8">V1SPI_CLK</text>
<text x="56.1" y="220.4">V1SPI_CS</text>
<text x="49.5" y="229.3">ESP_EN/CM_RUN</text>
<text x="61.7" y="233.1">IO0</text>
<text x="39.4" y="239.8">File: esp32-s2-solo.kicad_sch</text>
</g>
<g font-size="1.8">
<text x="34.7" y="22.5">SDA0</text>
<text x="34.8" y="20">SCL0</text>
<text x="60.1" y="22.5">SDA1</text>
<text x="60.2" y="20">SCL1</text>
<text x="87.9" y="20">~{E1_INT}</text>
<text x="87.9" y="22.5">~{E2_INT}</text>
<text x="30.5" y="41.6">SCL0</text>
<text x="30.5" y="39.1">SDA0</text>
<text x="44.4" y="36.5">GND</text>
<text x="129.5" y="40.3">GND</text>
<text x="173.9" y="40.3">GND</text>
<text x="30.5" y="46.7">SDA1</text>
<text x="44.4" y="44.1">GND</text>
<text x="88.8" y="44.1">GND</text>
<text x="129.5" y="47.9">GND</text>
<text x="173.9" y="47.9">GND</text>
<text x="30.5" y="49.2">SCL1</text>
<text x="44.4" y="51.8">GND</text>
<text x="88.8" y="51.8">GND</text>
<text x="116.8" y="50.5">TXD0</text>
<text x="116.8" y="53">RXD0</text>
<text x="44.4" y="59.4">GND</text>
<text x="88.8" y="59.4">GND</text>
<text x="116.8" y="58.1">GPIO15/RTS</text>
<text x="129.5" y="55.6">GND</text>
<text x="173.9" y="55.6">GND</text>
<text x="116.8" y="65.7">V1SPI_CS</text>
<text x="116.8" y="60.6">GPIO16/CTS</text>
<text x="129.5" y="63.2">GND</text>
<text x="173.9" y="63.2">GND</text>
<text x="30.5" y="69.5">V0SPI_CS</text>
<text x="44.4" y="67">GND</text>
<text x="88.8" y="67">GND</text>
<text x="116.8" y="68.3">V1SPI_MISO</text>
<text x="129.5" y="70.8">GND</text>
<text x="173.9" y="70.8">GND</text>
<text x="30.5" y="72.1">V0SPI_MISO</text>
<text x="30.5" y="77.2">V0SPI_MOSI</text>
<text x="44.4" y="74.6">GND</text>
<text x="88.8" y="74.6">GND</text>
<text x="116.8" y="73.3">V1SPI_MOSI</text>
<text x="116.8" y="75.9">V1SPI_CLK</text>
<text x="30.5" y="79.7">V0SPI_CLK</text>
<text x="44.4" y="82.2">GND</text>
<text x="88.8" y="82.2">GND</text>
<text x="129.5" y="78.4">GND</text>
<text x="173.9" y="78.4">GND</text>
<text x="129.5" y="86">GND</text>
<text x="173.9" y="86">GND</text>
<text x="129.5" y="93.7">GND</text>
<text x="173.9" y="93.7">GND</text>
<text x="129.5" y="101.3">GND</text>
<text x="173.9" y="101.3">GND</text>
<text x="25.6" y="108.9">ESP_EN/CM_RUN</text>
<text x="35.9" y="114">RXD0</text>
<text x="37.8" y="111.4">IO0</text>
<text x="72.4" y="112.7">SCL0 TP11 TP_SCL0</text>
<text x="72.4" y="110.2">SDA0 TP10 TP_SDA0</text>
<text x="129.5" y="108.9">GND</text>
<text x="173.9" y="108.9">GND</text>
<text x="36.1" y="116.5">TXD0</text>
<text x="72.4" y="117.8">SCL1 TP13 TP_SCL1</text>
<text x="72.4" y="115.3">SDA1 TP12 TP_SDA1</text>
<text x="129.5" y="116.5">GND</text>
<text x="173.9" y="116.5">GND</text>
<text x="129.5" y="124.1">GND</text>
<text x="173.9" y="124.1">GND</text>
<text x="129.5" y="131.8">GND</text>
<text x="173.9" y="131.8">GND</text>
<text x="129.5" y="139.4">GND</text>
<text x="173.9" y="139.4">GND</text>
<text x="129.5" y="147">GND</text>
<text x="81.6" y="154.6">RXD0</text>
<text x="129.5" y="154.6">GND</text>
<text x="173.9" y="154.6">GND</text>
<text x="75.9" y="159.7">GPIO16/CTS</text>
<text x="81.8" y="157.2">TXD0</text>
<text x="75.9" y="162.2">GPIO15/RTS</text>
<text x="129.5" y="162.2">GND</text>
<text x="173.9" y="162.2">GND</text>
<text x="79.3" y="171.1">USB_D+</text>
<text x="79.8" y="168.6">USB_D-</text>
<text x="129.5" y="169.9">GND</text>
<text x="173.9" y="169.9">GND</text>
<text x="81.6" y="176.2">SDA0</text>
<text x="81.8" y="178.8">SCL0</text>
<text x="129.5" y="177.5">GND</text>
<text x="173.9" y="177.5">GND</text>
<text x="81.6" y="183.8">SDA1</text>
<text x="129.5" y="185.1">GND</text>
<text x="79" y="191.5">~{E2_INT}</text>
<text x="81.8" y="186.4">SCL1</text>
<text x="79" y="194">~{E1_INT}</text>
<text x="118.1" y="195.3">USB_D+</text>
<text x="118.1" y="197.8">USB_D-</text>
<text x="129.5" y="192.7">GND</text>
<text x="173.9" y="192.7">GND</text>
<text x="75.8" y="199.1">V0SPI_MISO</text>
<text x="75.8" y="201.6">V0SPI_MOSI</text>
<text x="129.5" y="200.3">GND</text>
<text x="173.9" y="200.3">GND</text>
<text x="76.7" y="204.2">V0SPI_CLK</text>
<text x="77.9" y="206.7">V0SPI_CS</text>
<text x="75.8" y="211.8">V1SPI_MISO</text>
<text x="75.8" y="214.3">V1SPI_MOSI</text>
<text x="118.1" y="210.5">ESP_EN/CM_RUN</text>
<text x="129.5" y="215.6">GND</text>
<text x="173.9" y="215.6">GND</text>
<text x="76.7" y="216.9">V1SPI_CLK</text>
<text x="77.9" y="219.4">V1SPI_CS</text>
<text x="129.5" y="223.2">GND</text>
<text x="173.9" y="223.2">GND</text>
<text x="71.3" y="228.3">ESP_EN/CM_RUN</text>
<text x="83.5" y="232.1">IO0</text>
<text x="129.5" y="233.4">GND</text>
<text x="173.9" y="233.4">GND</text>
<text x="184.1" y="241">GND</text>
</g>
<g font-size="1.8" fill="#0000c2">
<text x="12.7" y="30.2">SO-DIMM Pins</text>
<text x="14" y="94.9">Debug Connector</text>
<text x="71.1" y="94.9">Pull-up</text>
<text x="14" y="136.8">Microcontroller</text>
<text x="129.5" y="238.4">VBAT</text>
<text x="129.5" y="235.9">VBAT</text>
<text x="172.7" y="238.4">VBAT</text>
<text x="172.7" y="235.9">VBAT</text>
</g>
<g font-size="1.8" fill="#008484">
<text x="63.2" y="33.7">SODIMM-200</text>
<text x="66.5" y="31.2">J1A</text>
<text x="131.3" y="31.4">+3V3</text>
<text x="149.5" y="35">SODIMM-200</text>
<text x="152.6" y="32.4">J1B</text>
<text x="171.9" y="31.4">+3V3</text>
<text x="56.4" y="37.5">1</text>
<text x="56.4" y="40">3</text>
<text x="79.8" y="37.5">2</text>
<text x="79.8" y="40">4</text>
<text x="141.5" y="38.8">41</text>
<text x="141.5" y="41.3">43</text>
<text x="163.9" y="38.8">42</text>
<text x="163.9" y="41.3">44</text>
<text x="56.4" y="42.6">5</text>
<text x="56.4" y="45.1">7</text>
<text x="56.4" y="47.7">9</text>
<text x="78.8" y="47.7">10</text>
<text x="79.8" y="42.6">6</text>
<text x="79.8" y="45.1">8</text>
<text x="141.5" y="43.9">45</text>
<text x="141.5" y="46.4">47</text>
<text x="163.9" y="43.9">46</text>
<text x="163.9" y="46.4">48</text>
<text x="56.4" y="50.2">11</text>
<text x="56.4" y="52.7">13</text>
<text x="78.8" y="50.2">12</text>
<text x="78.8" y="52.7">14</text>
<text x="141.5" y="48.9">49</text>
<text x="141.5" y="51.5">51</text>
<text x="163.9" y="48.9">50</text>
<text x="163.9" y="51.5">52</text>
<text x="56.4" y="55.3">15</text>
<text x="56.4" y="57.8">17</text>
<text x="78.8" y="55.3">16</text>
<text x="78.8" y="57.8">18</text>
<text x="141.5" y="54">53</text>
<text x="141.5" y="56.6">55</text>
<text x="141.5" y="59.1">57</text>
<text x="163.9" y="54">54</text>
<text x="163.9" y="56.6">56</text>
<text x="163.9" y="59.1">58</text>
<text x="56.4" y="60.4">19</text>
<text x="56.4" y="62.9">21</text>
<text x="56.4" y="65.4">23</text>
<text x="78.8" y="60.4">20</text>
<text x="78.8" y="62.9">22</text>
<text x="78.8" y="65.4">24</text>
<text x="141.5" y="61.6">59</text>
<text x="141.5" y="64.2">61</text>
<text x="163.9" y="61.6">60</text>
<text x="163.9" y="64.2">62</text>
<text x="56.4" y="68">25</text>
<text x="56.4" y="70.5">27</text>
<text x="78.8" y="68">26</text>
<text x="78.8" y="70.5">28</text>
<text x="141.5" y="66.7">63</text>
<text x="141.5" y="69.3">65</text>
<text x="141.5" y="71.8">67</text>
<text x="163.9" y="66.7">64</text>
<text x="163.9" y="69.3">66</text>
<text x="163.9" y="71.8">68</text>
<text x="56.4" y="73.1">29</text>
<text x="56.4" y="75.6">31</text>
<text x="78.8" y="73.1">30</text>
<text x="78.8" y="75.6">32</text>
<text x="141.5" y="74.3">69</text>
<text x="141.5" y="76.9">71</text>
<text x="163.9" y="74.3">70</text>
<text x="163.9" y="76.9">72</text>
<text x="24.6" y="80.9">+3V3</text>
<text x="56.4" y="78.1">33</text>
<text x="56.4" y="80.7">35</text>
<text x="56.4" y="83.2">37</text>
<text x="78.8" y="78.1">34</text>
<text x="78.8" y="80.7">36</text>
<text x="78.8" y="83.2">38</text>
<text x="108.4" y="80.9">+3V3</text>
<text x="141.5" y="79.4">73</text>
<text x="141.5" y="82">75</text>
<text x="163.9" y="79.4">74</text>
<text x="163.9" y="82">76</text>
<text x="56.4" y="85.8">39</text>
<text x="78.8" y="85.8">40</text>
<text x="141.5" y="84.5">77</text>
<text x="141.5" y="87">79</text>
<text x="141.5" y="89.6">81</text>
<text x="163.9" y="84.5">78</text>
<text x="163.9" y="87">80</text>
<text x="163.9" y="89.6">82</text>
<text x="141.5" y="92.1">83</text>
<text x="141.5" y="94.7">85</text>
<text x="163.9" y="92.1">84</text>
<text x="163.9" y="94.7">86</text>
<text x="64" y="101.2">+3V3</text>
<text x="141.5" y="97.2">87</text>
<text x="141.5" y="99.7">89</text>
<text x="163.9" y="97.2">88</text>
<text x="163.9" y="99.7">90</text>
<text x="17.1" y="104.8">Debug Connector/DNP</text>
<text x="25.7" y="102.3">J2</text>
<text x="107.1" y="105.1">+3V3</text>
<text x="141.5" y="102.3">91</text>
<text x="141.5" y="104.8">93</text>
<text x="141.5" y="107.4">95</text>
<text x="163.9" y="102.3">92</text>
<text x="163.9" y="104.8">94</text>
<text x="163.9" y="107.4">96</text>
<text x="49.7" y="113.7">TP3</text>
<text x="49.7" y="108.6">TP1</text>
<text x="49.7" y="111.2">TP2</text>
<text x="56" y="109.9">TP_EN</text>
<text x="56.1" y="112.4">TP_IO0</text>
<text x="96.7" y="112.4">R3</text>
<text x="96.7" y="109.9">R2</text>
<text x="100.1" y="113.7">10k</text>
<text x="100.1" y="111.2">10k</text>
<text x="141.5" y="109.9">97</text>
<text x="141.5" y="112.4">99</text>
<text x="162.9" y="112.4">100</text>
<text x="163.9" y="109.9">98</text>
<text x="49.7" y="116.2">TP4</text>
<text x="49.7" y="118.8">TP6</text>
<text x="55.9" y="117.5">TP_TX</text>
<text x="56" y="115">TP_RX</text>
<text x="96.7" y="115">R6</text>
<text x="96.7" y="117.5">R8</text>
<text x="100.1" y="116.2">10k</text>
<text x="100.1" y="118.8">10k</text>
<text x="141.5" y="115">101</text>
<text x="141.5" y="117.5">103</text>
<text x="162.9" y="115">102</text>
<text x="162.9" y="117.5">104</text>
<text x="49.7" y="121.3">TP5</text>
<text x="55.9" y="120.1">TP_GND</text>
<text x="56.1" y="123.9">TP_3V3</text>
<text x="141.5" y="120.1">105</text>
<text x="141.5" y="122.6">107</text>
<text x="141.5" y="125.1">109</text>
<text x="162.9" y="120.1">106</text>
<text x="162.9" y="122.6">108</text>
<text x="162.9" y="125.1">110</text>
<text x="141.5" y="127.7">111</text>
<text x="141.5" y="130.2">113</text>
<text x="162.9" y="127.7">112</text>
<text x="162.9" y="130.2">114</text>
<text x="52.6" y="132.2">GND</text>
<text x="141.5" y="132.8">115</text>
<text x="141.5" y="135.3">117</text>
<text x="141.5" y="137.8">119</text>
<text x="162.9" y="132.8">116</text>
<text x="162.9" y="135.3">118</text>
<text x="162.9" y="137.8">120</text>
<text x="141.5" y="140.4">121</text>
<text x="141.5" y="142.9">123</text>
<text x="162.9" y="140.4">122</text>
<text x="162.9" y="142.9">124</text>
<text x="141.5" y="145.5">125</text>
<text x="141.5" y="148">127</text>
<text x="162.9" y="145.5">126</text>
<text x="162.9" y="148">128</text>
<text x="38.2" y="151.3">ESP32-S2-SOLO</text>
<text x="141.5" y="150.5">129</text>
<text x="141.5" y="153.1">131</text>
<text x="141.5" y="155.6">133</text>
<text x="162.9" y="150.5">130</text>
<text x="162.9" y="153.1">132</text>
<text x="162.9" y="155.6">134</text>
<text x="141.5" y="158.2">135</text>
<text x="141.5" y="160.7">137</text>
<text x="162.9" y="158.2">136</text>
<text x="162.9" y="160.7">138</text>
<text x="141.5" y="163.2">139</text>
<text x="141.5" y="165.8">141</text>
<text x="162.9" y="163.2">140</text>
<text x="162.9" y="165.8">142</text>
<text x="141.5" y="168.3">143</text>
<text x="141.5" y="170.9">145</text>
<text x="141.5" y="173.4">147</text>
<text x="162.9" y="168.3">144</text>
<text x="162.9" y="170.9">146</text>
<text x="162.9" y="173.4">148</text>
<text x="141.5" y="175.9">149</text>
<text x="141.5" y="178.5">151</text>
<text x="162.9" y="175.9">150</text>
<text x="162.9" y="178.5">152</text>
<text x="141.5" y="181">153</text>
<text x="141.5" y="183.6">155</text>
<text x="162.9" y="181">154</text>
<text x="162.9" y="183.6">156</text>
<text x="141.5" y="186.1">157</text>
<text x="141.5" y="188.6">159</text>
<text x="141.5" y="191.2">161</text>
<text x="162.9" y="186.1">158</text>
<text x="162.9" y="188.6">160</text>
<text x="162.9" y="191.2">162</text>
<text x="141.5" y="193.7">163</text>
<text x="141.5" y="196.3">165</text>
<text x="162.9" y="193.7">164</text>
<text x="162.9" y="196.3">166</text>
<text x="141.5" y="198.8">167</text>
<text x="141.5" y="201.3">169</text>
<text x="141.5" y="203.9">171</text>
<text x="162.9" y="198.8">168</text>
<text x="162.9" y="201.3">170</text>
<text x="162.9" y="203.9">172</text>
<text x="141.5" y="206.4">173</text>
<text x="141.5" y="209">175</text>
<text x="162.9" y="206.4">174</text>
<text x="162.9" y="209">176</text>
<text x="141.5" y="211.5">177</text>
<text x="141.5" y="214">179</text>
<text x="162.9" y="211.5">178</text>
<text x="162.9" y="214">180</text>
<text x="141.5" y="216.6">181</text>
<text x="141.5" y="219.1">183</text>
<text x="141.5" y="221.7">185</text>
<text x="162.9" y="216.6">182</text>
<text x="162.9" y="219.1">184</text>
<text x="162.9" y="221.7">186</text>
<text x="121.1" y="226.9">+3V3</text>
<text x="141.5" y="224.2">187</text>
<text x="141.5" y="226.7">189</text>
<text x="162.9" y="224.2">188</text>
<text x="162.9" y="226.7">190</text>
<text x="182.1" y="226.9">+3V3</text>
<text x="141.5" y="229.3">191</text>
<text x="141.5" y="231.8">193</text>
<text x="162.9" y="229.3">192</text>
<text x="162.9" y="231.8">194</text>
<text x="141.5" y="234.4">195</text>
<text x="141.5" y="236.9">197</text>
<text x="141.5" y="239.4">199</text>
<text x="162.9" y="234.4">196</text>
<text x="162.9" y="236.9">198</text>
<text x="162.9" y="239.4">200</text>
<text x="187.3" y="249.1">GND</text>
</g>
</svg>
